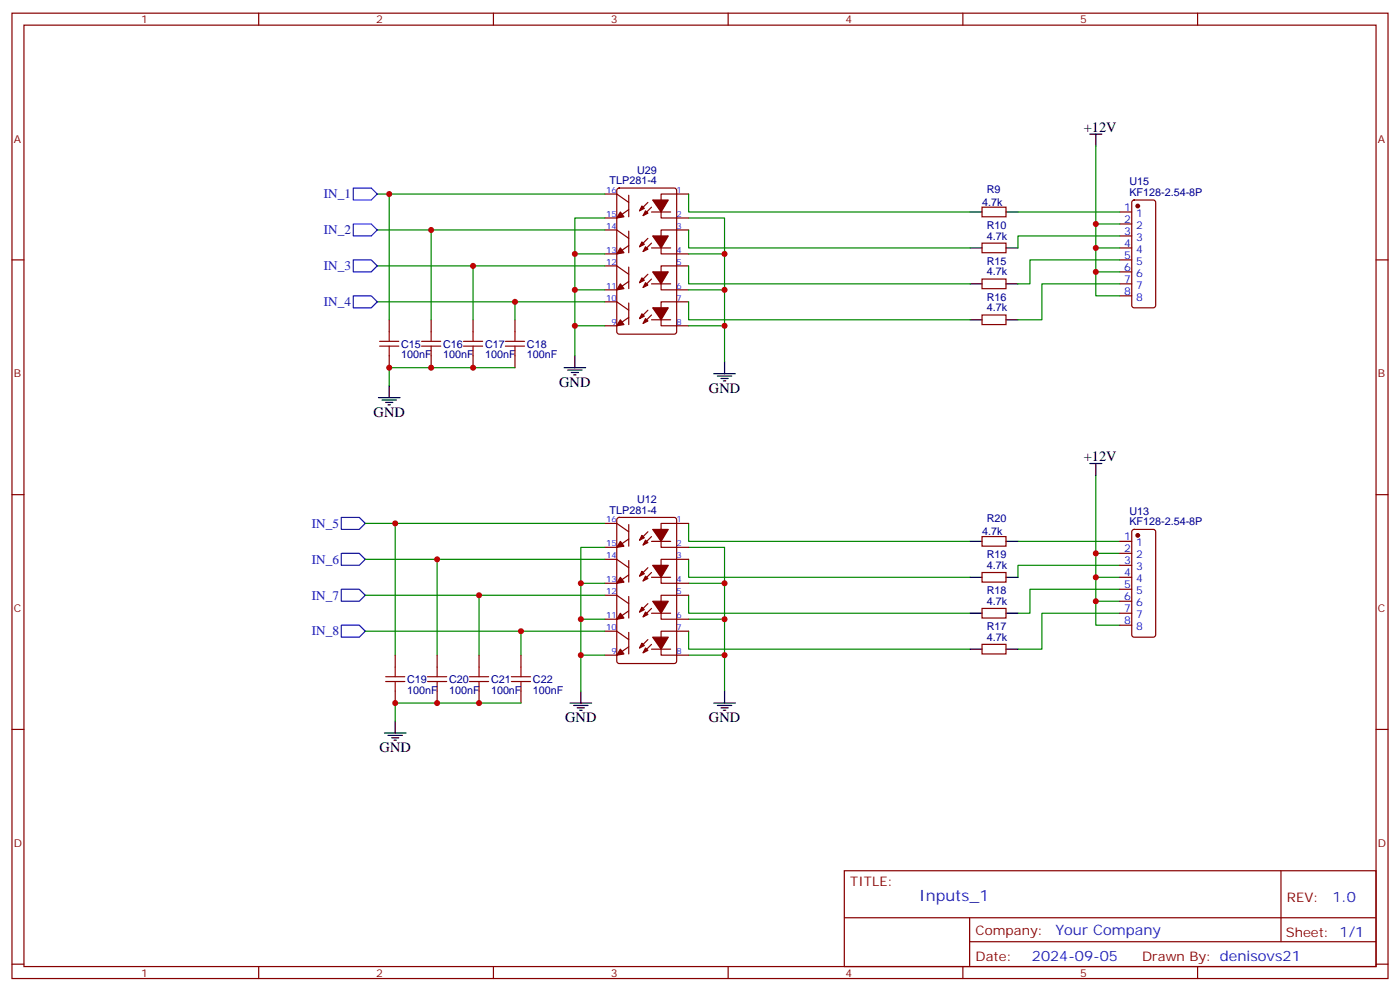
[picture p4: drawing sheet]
<svg xmlns="http://www.w3.org/2000/svg" width="412mm" height="292mm" viewBox="0 0 412 292" stroke-linecap="round" stroke-linejoin="round" font-family="sans-serif">
<g fill="none" stroke="#870000" stroke-width=".35">
<path d="M3.5 3.9h405.4v284.3h-405.4zM7.1 7.4h398.2v277.3h-398.2zM76.2 3.9v3.5M145.3 3.9v3.5M214.5 3.9v3.5M283.6 3.9v3.5M352.8 3.9v3.5M178.2 57.2h3.5l3.5 2.4M181.9 55.6l.5-.2h16.2l.7 .4v41.9l-.4 .7h-16.5l-.7-.4v-41.9zM185.2 57.5v6.4M190.9 59.6l-2.5 2.5M202.8 57.2h-8.1v7h8.1"/>
<path d="M333.6 59.1l.5-.2h5.6l.5 .2 .2 .5v30.4l-.2 .5-.5 .2h-5.6l-.5-.3-.2-.4v-30.4zM3.5 76.6h3.6M178.2 78.3h3.5l3.5 2.5M178.2 67.7h3.5l3.5 2.5M185.2 68.1v6.3M185.2 78.7v6.3M185.2 72.3l-3.5 2.5h-3.5M185.2 61.7l-3.5 2.5h-3.5M190.9 70.2l-2.5 2.5M191.9 62.4h5.7M191.9 73h5.7M191.9 71.6l-2.5 2.5"/>
<path d="M191.9 61l-2.5 2.5M202.8 78.3h-8.1v7.1h8.1M202.8 67.7h-8.1v7.1h8.1M289.3 61h7v2.9h-7zM289.3 71.6h7v2.8h-7zM329.8 76.6h3.6M329.8 62.4h3.6M329.8 66h3.6M329.8 69.5h3.6M329.8 73h3.6M405.3 76.6h3.6M114.7 94.2v3.5"/>
<path d="M127 94.2v3.5M139.3 94.2v3.5M151.7 94.2v3.5M178.2 88.9h3.5l3.5 2.5M185.2 89.3v6.3M185.2 93.5l-3.5 2.5h-3.5M185.2 82.9l-3.5 2.5h-3.5M190.9 91.4l-2.5 2.4M190.9 80.8l-2.5 2.5M191.9 83.6h5.7M191.9 94.2h5.7M191.9 92.8l-2.5 2.5"/>
<path d="M191.9 82.2l-2.5 2.5M202.8 88.9h-8.1v7.1h8.1M289.3 82.2h7v2.8h-7zM289.3 92.8h7v2.8h-7zM329.8 80.1h3.6M329.8 83.6h3.6M329.8 87.1h3.6M114.7 104.8v3.5M127 104.8v3.5M139.3 104.8v3.5M151.7 104.8v3.5M3.5 145.7h3.6"/>
<path d="M178.2 154.2h3.5l3.5 2.4M181.9 152.6l.5-.2h16.2l.7 .4v41.9l-.4 .7h-16.5l-.7-.4v-41.9zM185.2 154.5v6.4M185.2 158.8l-3.5 2.4h-3.5M190.9 156.6l-2.5 2.5M191.9 159.5h5.7M191.9 158l-2.5 2.5M202.8 154.2h-8.1v7h8.1M289.3 158h7v2.9h-7zM329.8 159.5h3.6M333.6 156.1l.5-.2h5.6l.5 .2 .2 .5v30.4l-.2 .5-.5 .2h-5.6l-.5-.3-.2-.4v-30.4zM405.3 145.7h3.6"/>
<path d="M178.2 175.3h3.5l3.5 2.5M178.2 164.7h3.5l3.5 2.5M185.2 165.1v6.4M185.2 175.7v6.3M185.2 179.9l-3.5 2.5h-3.5M185.2 169.3l-3.5 2.5h-3.5M190.9 177.8l-2.5 2.5M190.9 167.2l-2.5 2.5M191.9 179.2l-2.5 2.5M191.9 170h5.7M191.9 168.6l-2.5 2.5M202.8 175.3h-8.1v7.1h8.1"/>
<path d="M202.8 164.7h-8.1v7.1h8.1M289.3 179.2h7v2.8h-7zM289.3 168.6h7v2.9h-7zM329.8 170h3.6M329.8 163h3.6M329.8 166.5h3.6M329.8 173.6h3.6M329.8 177.1h3.6M116.4 193v3.5M128.8 193v3.5M141.1 193v3.5M153.5 193v3.5"/>
<path d="M178.2 185.9h3.5l3.5 2.5M185.2 186.3v6.3M185.2 190.5l-3.5 2.5h-3.5M190.9 188.4l-2.5 2.5M191.9 191.2h5.7M191.9 189.8l-2.5 2.5M191.9 180.6h5.7M202.8 185.9h-8.1v7.1h8.1M289.3 189.8h7v2.8h-7zM329.8 180.6h3.6M329.8 184.2h3.6M3.5 214.8h3.6"/>
<path d="M116.4 203.6v3.5M128.8 203.6v3.5M141.1 203.6v3.5M153.5 203.6v3.5M405.3 214.8h3.6M248.7 256.5h156.6v28.2h-156.6zM377.3 256.5v20.9M248.7 270.3h156.5M285.6 277.4h119.6M285.6 270.3v14.1M3.5 284h3.6M76.2 284.7v3.5"/>
<path d="M145.3 284.7v3.5M214.5 284.7v3.5M283.6 284.7v3.5M352.8 284.7v3.5M405.3 284h3.6"/>
</g>
<g fill="none" stroke="#000" stroke-width=".35">
<path d="M321 39.5h3.6M322.8 39.5v3.5M285.8 62.4h3.5M285.8 73h3.5M296.3 62.4h3.6M296.3 73h3.6M285.8 83.6h3.5M285.8 94.2h3.5M296.3 83.6h3.6M296.3 94.2h3.6M111.5 117.1h6.3M112.5 117.8h4.3"/>
<path d="M113.6 118.5h2.1M114.3 119.2h.7M114.7 113.6v3.5M166.2 108.3h6.3M167.2 109h4.2M168.3 109.7h2.1M169 110.4h.7M169.3 104.8v3.5M210.3 110.1h6.3M211.3 110.8h4.2M212.4 111.5h2.1M213.1 112.2h.7"/>
<path d="M213.4 106.5v3.6M321 136.5h3.6M322.8 136.5v3.6M285.8 159.5h3.5M296.3 159.5h3.6M285.8 170h3.5M296.3 170h3.6M285.8 191.2h3.5M285.8 180.6h3.5M296.3 191.2h3.6M296.3 180.6h3.6M113.2 215.9h6.4"/>
<path d="M114.3 216.6h4.2M115.4 217.3h2.1M116.1 218h.7M116.4 212.4v3.5M167.9 207.1h6.4M169 207.8h4.2M170 208.5h2.2M170.7 209.2h.7M171.1 203.6v3.5M210.3 207.1h6.3M211.3 207.8h4.2M212.4 208.5h2.1"/>
<path d="M213.1 209.2h.7M213.4 203.6v3.5"/>
</g>
<g fill="#870000" stroke="#870000" stroke-width=".35">
<path d="M192.3 90.7h4.5l-2.1 3.5z"/>
<path d="M189.1 92.4l.7 .7-1.4 .7z"/>
<path d="M190.1 93.8l.8 .7-1.5 .8z"/>
<path d="M182.7 94.2l1.1 1.4-2.1 .4z"/>
<path d="M192.3 80.1h4.5l-2.1 3.5z"/>
<path d="M189.1 81.8l.7 .8-1.4 .7z"/>
<path d="M190.1 83.3l.8 .7-1.5 .7z"/>
<path d="M182.7 83.6l1.1 1.4-2.1 .4z"/>
<path d="M192.3 69.5h4.5l-2.1 3.5z"/>
<path d="M189.1 71.3l.7 .7-1.4 .7z"/>
<path d="M190.1 72.7l.8 .7-1.5 .7z"/>
<path d="M182.7 73l1.1 1.4-2.1 .4z"/>
<path d="M192.3 58.9h4.5l-2.1 3.5z"/>
<path d="M189.1 60.7l.7 .7-1.4 .7z"/>
<path d="M190.1 62.1l.8 .7-1.5 .7z"/>
<path d="M182.7 62.4l1.1 1.5-2.1 .3z"/>
<path d="M192.3 187.7h4.5l-2.1 3.5z"/>
<path d="M189.1 189.4l.7 .7-1.4 .8z"/>
<path d="M190.1 190.9l.8 .7-1.5 .7z"/>
<path d="M182.7 191.2l1.1 1.4-2.1 .4z"/>
<path d="M192.3 177.1h4.5l-2.1 3.5z"/>
<path d="M189.1 178.9l.7 .7-1.4 .7z"/>
<path d="M190.1 180.3l.8 .7-1.5 .7z"/>
<path d="M182.7 180.6l1.1 1.4-2.1 .4z"/>
<path d="M192.3 166.5h4.5l-2.1 3.5z"/>
<path d="M189.1 168.3l.7 .7-1.4 .7z"/>
<path d="M190.1 169.7l.8 .7-1.5 .7z"/>
<path d="M182.7 170l1.1 1.5-2.1 .3z"/>
<path d="M192.3 155.9h4.5l-2.1 3.6z"/>
<path d="M189.1 157.7l.7 .7-1.4 .7z"/>
<path d="M190.1 159.1l.8 .7-1.5 .7z"/>
<path d="M182.7 159.5l1.1 1.4-2.1 .3z"/>
<circle cx="335.1" cy="60.7" r=".53"/>
<circle cx="335.1" cy="157.7" r=".53"/>
</g>
<g fill="none" stroke="#008700" stroke-width=".35">
<path d="M111.1 57.2h67.1M114.7 57.2v37M202.8 57.2v5.2h83M322.8 43v23h7M111.1 67.7h67.1M111.1 78.3h67.1M127 67.7v26.5M139.3 78.3v15.9M178.2 74.8h-8.9v10.6M178.2 64.2h-8.9v10.6M202.8 74.8h10.6v10.6M202.8 64.2h10.6v10.6"/>
<path d="M202.8 67.7v5.3h83M202.8 78.3v5.3h83M299.9 62.4h29.9M322.8 66v7h7M322.8 73v7.1h7M329.8 69.5h-29.9v3.5M329.8 76.6h-26.4v7h-3.5M111.1 88.9h67.1M151.7 88.9v5.3M178.2 96h-8.9v8.8M178.2 85.4h-8.9v10.6M202.8 96h10.6v10.5"/>
<path d="M202.8 85.4h10.6v10.6M202.8 88.9v5.3h83M322.8 80.1v7h7M329.8 83.6h-22.9v10.6h-7M151.7 108.3h-37v5.3M107.6 154.2h70.6M116.4 154.2v38.8M202.8 154.2v5.3h83M299.9 159.5h29.9M322.8 140.1v22.9h7M107.6 175.3h70.6M107.6 164.7h70.6"/>
<path d="M128.8 164.7v28.3M141.1 175.3v17.7M178.2 171.8h-7.1v10.6M178.2 161.2h-7.1v10.6M202.8 175.3v5.3h83M202.8 164.7v5.3h83M202.8 161.2h10.6v10.6M202.8 171.8h10.6v10.6M322.8 177.1v7.1h7M322.8 170v7.1h7M322.8 163v7h7M329.8 173.6h-26.4v7h-3.5"/>
<path d="M329.8 166.5h-29.9v3.5M107.6 185.9h70.6M153.5 185.9v7.1M178.2 193h-7.1v10.6M178.2 182.4h-7.1v10.6M202.8 185.9v5.3h83M202.8 182.4h10.6v10.6M202.8 193h10.6v10.6M329.8 180.6h-22.9v10.6h-7M153.5 207.1h-37.1v5.3"/>
</g>
<g fill="none" stroke="#a10000" stroke-width=".35">
<path d="M114.7 97.7v2.8M127 97.7v2.8M139.3 97.7v2.8M151.7 97.7v2.8M111.8 100.5h5.7M111.8 102h5.7M114.7 102v2.8M124.2 100.5h5.6M124.2 102h5.6M127 102v2.8M136.5 100.5h5.7M136.5 102h5.7"/>
<path d="M139.3 102v2.8M148.9 100.5h5.6M148.9 102h5.6M151.7 102v2.8M113.6 199.3h5.6M116.4 196.5v2.8M125.9 199.3h5.7M128.8 196.5v2.8M138.3 199.3h5.6M141.1 196.5v2.8M150.6 199.3h5.7M153.5 196.5v2.8"/>
<path d="M113.6 200.7h5.6M116.4 200.7v2.9M125.9 200.7h5.7M128.8 200.7v2.9M138.3 200.7h5.6M141.1 200.7v2.9M150.6 200.7h5.7M153.5 200.7v2.9"/>
</g>
<path d="M104.1 55.4h5.3l1.7 1.8-1.7 1.7h-5.3zM104.1 76.6h5.3l1.7 1.7-1.7 1.8h-5.3zM104.1 66h5.3l1.7 1.7-1.7 1.8h-5.3zM104.1 87.1h5.3l1.7 1.8-1.7 1.8h-5.3zM100.5 152.4h5.3l1.8 1.8-1.8 1.7h-5.3zM100.5 163h5.3l1.8 1.7-1.8 1.8h-5.3zM100.5 173.6h5.3l1.8 1.7-1.8 1.8h-5.3zM100.5 184.2h5.3l1.8 1.7-1.8 1.8h-5.3z" fill="none" stroke="#00f" stroke-width=".35"/>
<g fill="#c00">
<circle cx="322.8" cy="66" r=".88"/>
<circle cx="322.8" cy="73" r=".88"/>
<circle cx="322.8" cy="80.1" r=".88"/>
<circle cx="213.4" cy="96" r=".88"/>
<circle cx="213.4" cy="85.4" r=".88"/>
<circle cx="213.4" cy="74.8" r=".88"/>
<circle cx="213.4" cy="171.8" r=".88"/>
<circle cx="213.4" cy="182.4" r=".88"/>
<circle cx="213.4" cy="193" r=".88"/>
<circle cx="322.8" cy="177.1" r=".88"/>
<circle cx="322.8" cy="170" r=".88"/>
<circle cx="322.8" cy="163" r=".88"/>
<circle cx="114.7" cy="108.3" r=".88"/>
<circle cx="127" cy="108.3" r=".88"/>
<circle cx="139.3" cy="108.3" r=".88"/>
<circle cx="169.3" cy="96" r=".88"/>
<circle cx="169.3" cy="85.4" r=".88"/>
<circle cx="169.3" cy="74.8" r=".88"/>
<circle cx="114.7" cy="57.1" r=".88"/>
<circle cx="127" cy="67.7" r=".88"/>
<circle cx="139.3" cy="78.3" r=".88"/>
<circle cx="151.7" cy="88.9" r=".88"/>
<circle cx="116.4" cy="154.2" r=".88"/>
<circle cx="128.8" cy="164.7" r=".88"/>
<circle cx="141.1" cy="175.3" r=".88"/>
<circle cx="153.5" cy="185.9" r=".88"/>
<circle cx="116.4" cy="207.1" r=".88"/>
<circle cx="128.8" cy="207.1" r=".88"/>
<circle cx="141.1" cy="207.1" r=".88"/>
<circle cx="171.1" cy="193" r=".88"/>
<circle cx="171.1" cy="182.4" r=".88"/>
<circle cx="171.1" cy="171.8" r=".88"/>
</g>
<text font-size="4.6" fill="#00f" x="270.8" y="265.5">Inputs_1</text>
<g font-size="4.2">
<text x="319.3" y="38.8">+12V</text>
<text x="164.7" y="113.9">GND</text>
<text x="208.8" y="115.7">GND</text>
<text x="110.1" y="122.8">GND</text>
<text x="319.3" y="135.8">+12V</text>
<text x="166.5" y="212.7">GND</text>
<text x="208.8" y="212.7">GND</text>
<text x="111.8" y="221.5">GND</text>
</g>
<g font-size="4.2" fill="#00f">
<text x="392.5" y="265.7">1.0</text>
<text x="310.9" y="275.3">Your Company</text>
<text x="304" y="283.1">2024-09-05</text>
</g>
<g font-size="3.9" fill="#00f">
<text x="95.4" y="58.4">IN_1</text>
<text x="95.4" y="69">IN_2</text>
<text x="95.4" y="79.6">IN_3</text>
<text x="95.4" y="90.2">IN_4</text>
<text x="91.9" y="155.4">IN_5</text>
<text x="91.9" y="166">IN_6</text>
<text x="91.9" y="176.6">IN_7</text>
<text x="91.9" y="187.2">IN_8</text>
</g>
<g font-size="3.9" fill="#800">
<text x="250.5" y="261.1">TITLE:</text>
<text x="379.1" y="265.7">REV:</text>
<text x="287.4" y="275.3">Company:</text>
<text x="378.7" y="275.9">Sheet: 1/1</text>
<text x="287.4" y="282.9">Date:</text>
<text x="336.4" y="283">Drawn By: denisovs21</text>
</g>
<g font-size="3.2" fill="#800">
<text x="41.6" y="6.9">1</text>
<text x="110.8" y="6.9">2</text>
<text x="179.9" y="6.9">3</text>
<text x="249.1" y="6.9">4</text>
<text x="318.2" y="6.9">5</text>
<text x="4.1" y="42">A</text>
<text x="405.9" y="42">A</text>
<text x="4.1" y="111.1">B</text>
<text x="405.9" y="111.1">B</text>
<text x="4.1" y="180.3">C</text>
<text x="405.9" y="180.3">C</text>
<text x="4.1" y="249.4">D</text>
<text x="405.9" y="249.4">D</text>
<text x="41.6" y="287.7">1</text>
<text x="110.8" y="287.7">2</text>
<text x="179.9" y="287.7">3</text>
<text x="249.1" y="287.7">4</text>
<text x="318.2" y="287.7">5</text>
</g>
<g font-size="3.2" fill="#000080">
<text x="187.7" y="51.1">U29</text>
<text x="179.6" y="54.3">TLP281-4</text>
<text x="290.7" y="56.8">R9</text>
<text x="332.7" y="57.7">KF128-2.54-8P</text>
<text x="332.7" y="54.6">U15</text>
<text x="289.3" y="60.7">4.7k</text>
<text x="290.7" y="70.6">4.7k</text>
<text x="290.7" y="67.4">R10</text>
<text x="290.7" y="81.1">4.7k</text>
<text x="290.7" y="78">R15</text>
<text x="290.7" y="88.6">R16</text>
<text x="290.7" y="91.7">4.7k</text>
<text x="118.2" y="105.5">100nF</text>
<text x="118.2" y="102.4">C15</text>
<text x="130.5" y="105.5">100nF</text>
<text x="130.5" y="102.4">C16</text>
<text x="142.9" y="105.5">100nF</text>
<text x="142.9" y="102.4">C17</text>
<text x="155.2" y="105.5">100nF</text>
<text x="155.2" y="102.4">C18</text>
<text x="187.7" y="148.1">U12</text>
<text x="179.6" y="151.3">TLP281-4</text>
<text x="290.7" y="153.8">R20</text>
<text x="332.7" y="154.7">KF128-2.54-8P</text>
<text x="332.7" y="151.6">U13</text>
<text x="289.3" y="157.7">4.7k</text>
<text x="290.7" y="167.6">4.7k</text>
<text x="290.7" y="164.4">R19</text>
<text x="290.7" y="178.2">4.7k</text>
<text x="290.7" y="175">R18</text>
<text x="290.7" y="185.6">R17</text>
<text x="290.7" y="188.7">4.7k</text>
<text x="119.9" y="201.2">C19</text>
<text x="132.3" y="201.2">C20</text>
<text x="144.6" y="201.2">C21</text>
<text x="157" y="201.2">C22</text>
<text x="119.9" y="204.3">100nF</text>
<text x="132.3" y="204.3">100nF</text>
<text x="144.6" y="204.3">100nF</text>
<text x="157" y="204.3">100nF</text>
</g>
<g font-size="3.2" fill="#00f">
<text x="331.2" y="62.1">1</text>
<text x="331.2" y="65.6">2</text>
<text x="334.7" y="63.9">1</text>
<text x="331.2" y="69.1">3</text>
<text x="334.7" y="67.4">2</text>
<text x="334.7" y="70.9">3</text>
<text x="331.2" y="72.7">4</text>
<text x="331.2" y="76.2">5</text>
<text x="334.7" y="74.4">4</text>
<text x="334.7" y="78">5</text>
<text x="331.2" y="79.7">6</text>
<text x="331.2" y="83.3">7</text>
<text x="334.7" y="81.5">6</text>
<text x="331.2" y="86.8">8</text>
<text x="334.7" y="85">7</text>
<text x="334.7" y="88.5">8</text>
<text x="331.2" y="159.1">1</text>
<text x="334.7" y="160.9">1</text>
<text x="331.2" y="162.6">2</text>
<text x="331.2" y="166.2">3</text>
<text x="334.7" y="164.4">2</text>
<text x="334.7" y="167.9">3</text>
<text x="331.2" y="169.7">4</text>
<text x="331.2" y="173.2">5</text>
<text x="334.7" y="171.5">4</text>
<text x="331.2" y="176.7">6</text>
<text x="334.7" y="175">5</text>
<text x="334.7" y="178.5">6</text>
<text x="331.2" y="180.3">7</text>
<text x="331.2" y="183.8">8</text>
<text x="334.7" y="182">7</text>
<text x="334.7" y="185.6">8</text>
</g>
<g font-size="2.5" fill="#00f">
<text x="178.5" y="56.8">16</text>
<text x="199.3" y="56.8">1</text>
<text x="178.5" y="63.9">15</text>
<text x="199.3" y="63.9">2</text>
<text x="178.5" y="67.4">14</text>
<text x="199.3" y="67.4">3</text>
<text x="178.5" y="78">12</text>
<text x="178.5" y="74.4">13</text>
<text x="199.3" y="78">5</text>
<text x="199.3" y="74.4">4</text>
<text x="178.5" y="88.5">10</text>
<text x="178.5" y="85">11</text>
<text x="199.3" y="88.5">7</text>
<text x="199.3" y="85">6</text>
<text x="180.1" y="95.6">9</text>
<text x="199.3" y="95.6">8</text>
<text x="178.5" y="153.8">16</text>
<text x="199.3" y="153.8">1</text>
<text x="178.5" y="160.9">15</text>
<text x="199.3" y="160.9">2</text>
<text x="178.5" y="164.4">14</text>
<text x="199.3" y="164.4">3</text>
<text x="178.5" y="171.5">13</text>
<text x="199.3" y="171.5">4</text>
<text x="178.5" y="175">12</text>
<text x="199.3" y="175">5</text>
<text x="178.5" y="185.6">10</text>
<text x="178.5" y="182">11</text>
<text x="199.3" y="185.6">7</text>
<text x="199.3" y="182">6</text>
<text x="180.1" y="192.6">9</text>
<text x="199.3" y="192.6">8</text>
</g>
</svg>
